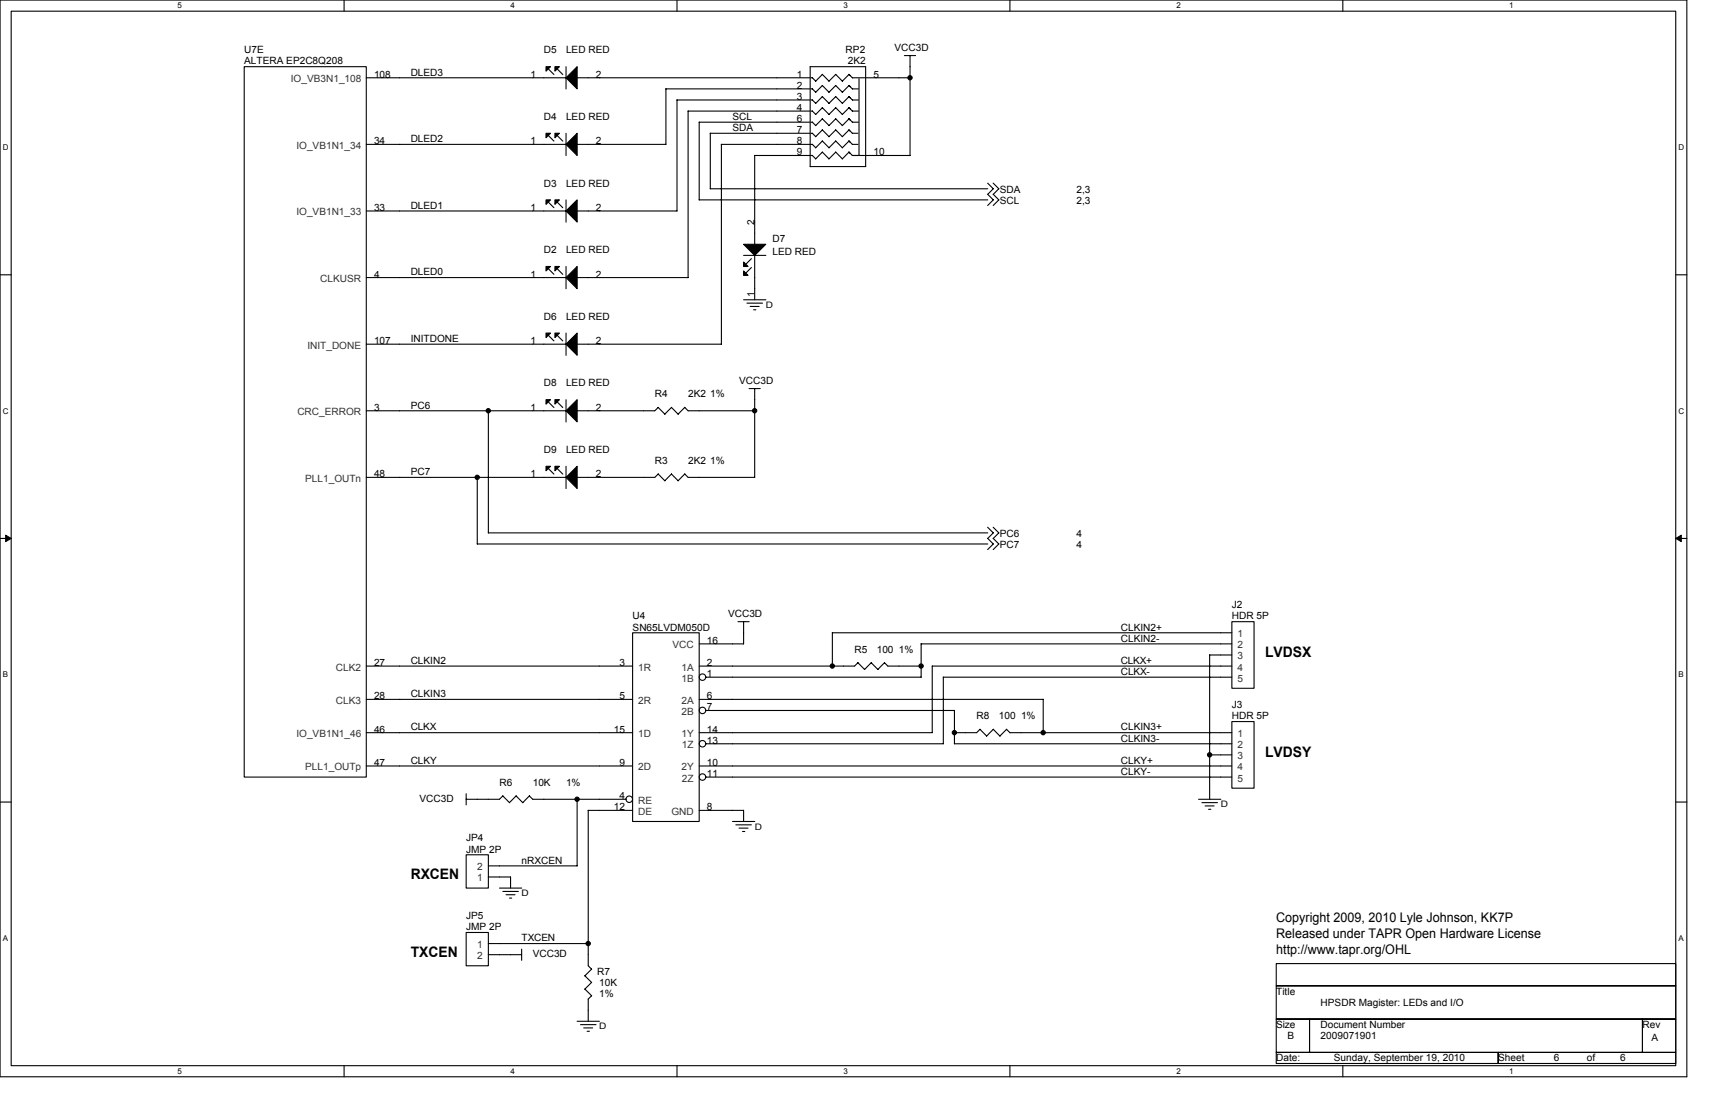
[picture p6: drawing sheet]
<svg xmlns="http://www.w3.org/2000/svg" width="432mm" height="279mm" viewBox="0 0 432 279" stroke-linecap="round" stroke-linejoin="round" font-family="sans-serif">
<path d="M0 0h424.7v271h-424.7zM2.8 2.8h419.1v265.4h-419.1z" fill="none" stroke="#000" stroke-width=".28"/>
<g fill="#fff">
<path d="M44.7 .3h1.1v2.2h-1.1z"/>
<path d="M44.7 268.5h1.1v2.3h-1.1z"/>
</g>
<path d="M86.6 0v2.8M86.6 268.2v2.8" fill="none" stroke="#000" stroke-width=".28"/>
<g fill="#fff">
<path d="M128.5 .3h1.2v2.2h-1.2z"/>
<path d="M128.5 268.5h1.2v2.3h-1.2z"/>
</g>
<path d="M170.5 0v2.8M170.5 268.2v2.8" fill="none" stroke="#000" stroke-width=".28"/>
<g fill="#fff">
<path d="M212.4 .3h1.1v2.2h-1.1z"/>
<path d="M212.4 268.5h1.1v2.3h-1.1z"/>
</g>
<path d="M254.3 0v2.8M254.3 268.2v2.8" fill="none" stroke="#000" stroke-width=".28"/>
<g fill="#fff">
<path d="M296.2 .3h1.1v2.2h-1.1z"/>
<path d="M296.2 268.5h1.1v2.3h-1.1z"/>
</g>
<path d="M338.1 0v2.8M338.1 268.2v2.8" fill="none" stroke="#000" stroke-width=".28"/>
<g fill="#fff">
<path d="M380 .3h1.1v2.2h-1.1z"/>
<path d="M380 268.5h1.1v2.3h-1.1z"/>
<path d="M.7 36h1.5v2.2h-1.5z"/>
<path d="M422.6 36h1.5v2.2h-1.5z"/>
<path d="M.7 102.3h1.5v2.3h-1.5z"/>
<path d="M422.6 102.3h1.5v2.3h-1.5z"/>
</g>
<path d="M0 69.2h2.8M421.9 69.2h2.8" fill="none" stroke="#000" stroke-width=".28"/>
<g fill="#fff">
<path d="M.7 168.7h1.4v2.2h-1.4z"/>
<path d="M422.6 168.7h1.3v2.2h-1.3z"/>
</g>
<path d="M0 135.5h2.8M421.9 135.5h2.8" fill="none" stroke="#000" stroke-width=".28"/>
<path d="M1.4 134.7l1.4 .8-1.4 .8zM421.9 135.5l1.4-.8v1.6z" fill="#000" stroke="#000" stroke-width=".25"/>
<g fill="#fff">
<path d="M.7 235.1h1.4v2.2h-1.4z"/>
<path d="M422.6 235.1h1.4v2.2h-1.4z"/>
</g>
<g fill="none" stroke="#000" stroke-width=".28">
<path d="M61.5 16.8h30.7v178.8h-30.7zM92.2 19.6h50.3M138 17.3l1.5 1.5M140.3 17.3l1.4 1.5M142.5 16.8v5.6M145.3 19.6h58.7M204 16.8h14M207 18.7l1.7 1.7 1.7-1.7M207.1 18.7l-1.7 1.7-.9-.8h-.3M210.4 18.7l1.7 1.7 1.7-1.7 .8 .9M213.7 18.7l.3 .3M214.6 19.6h3.1"/>
<path d="M216.3 19.9v19.3M218 19.6h11.1M218 16.8v25.1l-14 .1v-25.2M227.7 14h2.8M229.1 14v25.1h-11.1M92.2 36.3h50.3M138 34.1l1.5 1.4M140.3 34.1l1.4 1.4M142.5 33.5v5.7M167.6 22.4h36.4M167.7 22.4v13.9h-22.4M170.4 25.2h33.6"/>
<path d="M170.5 25.1v28h-25.2M176 30.8h28M176 30.7v19.6M181.6 36.3h22.4M181.6 36.3v50.3h-36.3M190 39.1v22.4M190 39.1h14M204 28l-30.8-.1v42h-27.9M204 33.5h-25.2v14h69.9M204.2 39.1h.3M204.2 25.2h.3M204.2 30.8h.3"/>
<path d="M204.2 33.5h.3l.9 .9M204.5 25.1l.9 .9M204.5 39.1l.9 .9M207 27.1l1.7 1.7 1.7-1.7M207 32.7l1.7 1.7M207.1 27.1l-1.7 1.7-.9-.9-.3 .1M207.1 32.7l-1.7 1.7M208.7 26l-1.7-1.7-1.6 1.7M208.7 40l-1.7-1.7-1.6 1.7M210.4 27.1l1.7 1.7 1.7-1.7 .8 .9M210.4 32.7l1.7 1.7M210.4 32.7l-1.7 1.7"/>
<path d="M212.1 26l-1.7-1.7-1.7 1.7M212.1 40l-1.7-1.7-1.7 1.7M213.7 21.5l.3 .3M213.7 24.3l.3 .3M213.7 27.1l.3 .3M213.7 29.9l.3 .3M213.7 32.7l.3 .3M213.7 35.5l.3 .3M213.7 38.3l.3 .3M213.8 35.5l-1.7 1.7-1.7-1.7-1.7 1.7-1.6-1.7-1.7 1.7-.9-.9h-.3M213.8 21.5l-1.7 1.7-1.7-1.7-1.7 1.7-1.7-1.7-1.6 1.7-.9-.8h-.3M213.8 21.5l.8 .9"/>
<path d="M213.8 24.3l-1.7 1.7M213.8 24.3l.8 .9M213.8 29.9l-1.7 1.7-1.7-1.7-1.7 1.7-1.7-1.7-1.6 1.7-.9-.9M213.8 29.9l.8 .9M213.8 35.5l.8 .9M213.8 38.3l-1.7 1.7M213.8 38.3l.8 .9M214.6 39.1h3.1M214.6 36.3h1.4M214.6 22.4h1.4M214.6 25.2h1.4M214.6 28h1.4"/>
<path d="M214.6 30.8h1.4M214.6 33.5h1.4M214.6 33.6l-.8-.9-1.7 1.7M92.2 53.1h50.3M138 50.9l1.5 1.4M140.3 50.9l1.4 1.4M142.5 50.3v5.6M176 50.3h72.7M248.7 46.1l1.4 1.4-1.4 1.4 1.4 1.4-1.4 1.4M250.1 46.1l1.4 1.4-1.4 1.4 1.4 1.4-1.4 1.4M92.2 69.9h50.3M138 67.6l1.5 1.4"/>
<path d="M140.3 67.6l1.4 1.4M142.5 67.1v5.6M187.2 75.5h5.6M187.2 64.3h5.6M188.1 76.3h3.9M188.9 77.1h2.2M189.2 65.1l-1.4 1.4M189.2 67.3l-1.4 1.4M189.7 78h.6M190 64.3v11.2M92.2 86.6h50.3M138 84.4l1.5 1.4"/>
<path d="M140.3 84.4l1.4 1.4M142.5 83.8v5.7M188.6 97.8h2.8M190 97.8v22.4h-16.8M92.2 103.4h50.3M123 103.4v30.7h125.7M138 117.9l1.5 1.4M138 101.2l1.5 1.4M140.3 117.9l1.4 1.4M140.3 101.2l1.4 1.4M142.5 100.6v5.6M142.5 117.4v5.6"/>
<path d="M145.3 103.4h19.6l.8-.9 1.7 1.8M165.7 119.3l1.7 1.7M165.7 119.3l-.8 .9h-19.6M167.4 104.2l1.7-1.7 1.7 1.8M169.1 119.3l1.7 1.7M169.1 119.3l-1.7 1.7M172.4 119.3l.9 .9M172.4 119.3l-1.7 1.7M173.2 103.4h16.8M173.3 103.4l-.9-.9-1.7 1.7M92.2 120.2h50.3M120.2 120.1v16.8h128.5"/>
<path d="M248.7 135.5l1.4 1.4-1.4 1.4M248.7 132.7l1.4 1.4-1.4 1.5M250.1 135.5l1.4 1.4-1.4 1.4M250.1 132.7l1.4 1.4-1.4 1.5M159.3 159.3h16.7v47.5h-16.7zM185.8 156.5h2.8M187.2 156.5v5.6h-11.2M310.2 156.5h5.5v16.7h-5.5zM310.2 159.3h-100.7l.1 8.4M92.2 167.7h67.1M92.2 176h67.1M176 167.7h39.2l.8-.9 1.7 1.7"/>
<path d="M176 176h86.7M177.7 178.8h62.6v8.4M217.7 168.5l1.7-1.7 1.6 1.7M223.5 167.7h8.4M223.6 167.7l-.9-.9-1.7 1.7M231.9 162.1h78.3M231.9 162.1v8.4h-54.2M234.7 167.6v16.8h-58.7M234.7 167.7h75.5M262.7 176v8.4M304.5 164.9h5.7M304.6 164.8v36.4"/>
<path d="M310.2 170.5h-72.7v16.7h-59.8M92.2 184.4h67.1M92.2 192.8h67.1M117.4 199.8v2.8M176 192.8h134.2M177.7 195.6h132.5M240.3 187.2h69.9M246.7 183.6l1.7 1.7M246.8 183.6l-.9 .8h-5.6M250.1 183.6l1.7 1.7M250.1 183.6l-1.7 1.7M253.4 183.6l.9 .8h55.9"/>
<path d="M253.4 183.6l-1.6 1.7M304.5 190h5.7M310.2 181.6h5.5v16.8h-5.5zM0 201.9h2.8M117.4 215.2h5.6v8.3h-5.6zM126.6 200.3l-.8 .9h-8.4M129.9 200.3l1.7 1.8 1.7-1.8 .9 .9M130 200.3l-1.7 1.8-1.7-1.8M134.1 201.2h23.5M145.3 201.2v16.8h-22.3M148.1 204h11.2M148.1 204v39.1l.9 .9"/>
<path d="M176 204h11.2M184.4 206.8h5.6M185.3 207.6h3.9M186.1 208.4h2.2M186.9 209.3h.6M187.2 204v2.8M301.8 201.2h5.6M302.6 202h3.9M303.4 202.9h2.3M304.3 203.7h.6M421.9 201.9h2.8M117.4 234.7h5.6v8.4h-5.6z"/>
<path d="M123 237.5h25.1M123 220.7h5.5v2.8M125.8 223.5h5.6M126.6 224.4h3.9M127.4 225.2h2.3M128.3 226.1h.5M131.3 238.9v2.8M123 240.3h8.3M145.3 257.1h5.6M146.2 257.9h3.9M147 258.7h2.2M147.3 249l1.7 1.7"/>
<path d="M147.8 259.6h.6M148.1 251.5v5.6M148.9 243.9l-1.7 1.7 1.8 1.7M148.9 247.3l-1.7 1.7M148.9 250.6l-.8 .9M321.3 242.5h100.6v5.6h-100.6zM321.3 248.1h100.6v8.4h-100.6zM321.3 256.5h8.4v8.4h-8.4zM329.7 256.5h83.8v8.4h-83.8zM413.5 256.5h8.4v8.4h-8.4zM321.3 264.9h55.9v2.8h-55.9zM377.2 264.9h44.7v2.8h-44.7z"/>
<circle cx="176.9" cy="178.8" r=".82"/>
<circle cx="176.9" cy="170.4" r=".82"/>
<circle cx="176.9" cy="187.2" r=".82"/>
<circle cx="176.9" cy="195.6" r=".82"/>
<circle cx="158.4" cy="201.2" r=".82"/>
</g>
<g fill="#000" stroke="#000" stroke-width=".28">
<path d="M137.5 16.8h1.1l-1.1 1.1z" fill-rule="evenodd"/>
<path d="M139.7 16.8h1.1l-1.1 1.1z" fill-rule="evenodd"/>
<path d="M145.3 16.8v5.6l-2.8-2.8z" fill-rule="evenodd"/>
<path d="M137.5 33.5h1.1l-1.1 1.2z" fill-rule="evenodd"/>
<path d="M139.7 33.5h1.1l-1.1 1.2z" fill-rule="evenodd"/>
<path d="M145.3 33.5v5.6l-2.8-2.8z" fill-rule="evenodd"/>
<path d="M137.5 50.3h1.1l-1.1 1.1z" fill-rule="evenodd"/>
<path d="M139.7 50.3h1.1l-1.1 1.1z" fill-rule="evenodd"/>
<path d="M145.3 50.3v5.6l-2.8-2.8z" fill-rule="evenodd"/>
<path d="M137.5 67.1h1.1l-1.1 1.1z" fill-rule="evenodd"/>
<path d="M139.7 67.1h1.1l-1.1 1.1z" fill-rule="evenodd"/>
<path d="M145.3 67.1v5.6l-2.8-2.8z" fill-rule="evenodd"/>
<path d="M187.2 61.5h5.6l-2.8 2.8z" fill-rule="evenodd"/>
<path d="M187.2 66l1.1 1.1h-1.1z" fill-rule="evenodd"/>
<path d="M187.2 68.2l1.1 1.1h-1.1z" fill-rule="evenodd"/>
<path d="M137.5 83.8h1.1l-1.1 1.2z" fill-rule="evenodd"/>
<path d="M139.7 83.8h1.1l-1.1 1.2z" fill-rule="evenodd"/>
<path d="M145.3 83.8v5.6l-2.8-2.8z" fill-rule="evenodd"/>
<path d="M137.5 117.4h1.1l-1.1 1.1z" fill-rule="evenodd"/>
<path d="M137.5 100.6h1.1l-1.1 1.1z" fill-rule="evenodd"/>
<path d="M139.7 117.4h1.1l-1.1 1.1z" fill-rule="evenodd"/>
<path d="M139.7 100.6h1.1l-1.1 1.1z" fill-rule="evenodd"/>
<path d="M145.3 117.4v5.6l-2.8-2.8z" fill-rule="evenodd"/>
<path d="M145.3 100.6v5.6l-2.8-2.8z" fill-rule="evenodd"/>
<circle cx="229.1" cy="19.6" r=".54"/>
<circle cx="122.9" cy="103.4" r=".54"/>
<circle cx="190" cy="103.4" r=".54"/>
<circle cx="120.2" cy="120.1" r=".54"/>
<circle cx="209.6" cy="167.6" r=".54"/>
<circle cx="231.9" cy="167.6" r=".54"/>
<circle cx="240.3" cy="184.4" r=".54"/>
<circle cx="262.6" cy="184.4" r=".54"/>
<circle cx="304.6" cy="190" r=".54"/>
<circle cx="145.3" cy="201.2" r=".54"/>
<circle cx="148.1" cy="237.5" r=".54"/>
</g>
<g font-size="3.6">
<text x="318.5" y="165.4">LVDSX</text>
<text x="318.5" y="190.6">LVDSY</text>
<text x="103.4" y="221.3">RXCEN</text>
<text x="103.4" y="240.9">TXCEN</text>
</g>
<g font-size="3.3">
<text x="321.3" y="232.1">Copyright 2009, 2010 Lyle Johnson, KK7P</text>
<text x="321.3" y="236.1">Released under TAPR Open Hardware License</text>
<text x="321.3" y="240.1">http://www.tapr.org/OHL</text>
</g>
<g font-size="2.5">
<text x="61.5" y="13.4">U7E</text>
<text x="61.5" y="16.2">ALTERA EP2C8Q208</text>
<text x="136.9" y="13.4">D5</text>
<text x="142.5" y="13.4">LED RED</text>
<text x="212.9" y="13.4">RP2</text>
<text x="213.5" y="16.2">2K2</text>
<text x="225.2" y="12.9">VCC3D</text>
<text x="94.2" y="19.6">108</text>
<text x="103.4" y="19">DLED3</text>
<text x="133.6" y="19.6">1</text>
<text x="150.1" y="19.6">2</text>
<text x="200.6" y="19.6">1</text>
<text x="200.6" y="22.4">2</text>
<text x="219.9" y="19.6">5</text>
<text x="200.6" y="25.1">3</text>
<text x="200.6" y="27.9">4</text>
<text x="103.4" y="35.8">DLED2</text>
<text x="136.9" y="30.2">D4</text>
<text x="142.5" y="30.2">LED RED</text>
<text x="184.4" y="30.2">SCL</text>
<text x="184.4" y="33">SDA</text>
<text x="200.6" y="30.7">6</text>
<text x="200.6" y="33.5">7</text>
<text x="94.2" y="36.3">34</text>
<text x="133.6" y="36.3">1</text>
<text x="150.1" y="36.3">2</text>
<text x="200.6" y="36.3">8</text>
<text x="200.6" y="39.1">9</text>
<text x="219.9" y="39.1">10</text>
<text x="136.9" y="47">D3</text>
<text x="142.5" y="47">LED RED</text>
<text x="94.2" y="53.1">33</text>
<text x="103.4" y="52.6">DLED1</text>
<text x="133.6" y="53.1">1</text>
<text x="150.1" y="53.1">2</text>
<text x="251.8" y="48.6">SDA</text>
<text x="251.8" y="51.4">SCL</text>
<text x="271" y="51.4">2,3</text>
<text x="271" y="48.6">2,3</text>
<text x="190" y="56.7" transform="rotate(-90 190 56.7)">2</text>
<text x="136.9" y="63.7">D2</text>
<text x="142.5" y="63.7">LED RED</text>
<text x="194.5" y="60.9">D7</text>
<text x="194.5" y="64.3">LED RED</text>
<text x="94.2" y="69.8">4</text>
<text x="103.4" y="69.3">DLED0</text>
<text x="133.6" y="69.8">1</text>
<text x="150.1" y="69.8">2</text>
<text x="190" y="74.7" transform="rotate(-90 190 74.7)">1</text>
<text x="136.9" y="80.5">D6</text>
<text x="142.5" y="80.5">LED RED</text>
<text x="94.2" y="86.6">107</text>
<text x="103.4" y="86.1">INITDONE</text>
<text x="133.6" y="86.6">1</text>
<text x="150.1" y="86.6">2</text>
<text x="136.9" y="97.3">D8</text>
<text x="142.5" y="97.3">LED RED</text>
<text x="164.9" y="100.1">R4</text>
<text x="173.2" y="100.1">2K2 1%</text>
<text x="186.1" y="96.7">VCC3D</text>
<text x="94.2" y="103.4">3</text>
<text x="103.4" y="102.8">PC6</text>
<text x="133.6" y="103.4">1</text>
<text x="150.1" y="103.4">2</text>
<text x="103.4" y="119.6">PC7</text>
<text x="136.9" y="114">D9</text>
<text x="142.5" y="114">LED RED</text>
<text x="164.9" y="116.8">R3</text>
<text x="173.2" y="116.8">2K2 1%</text>
<text x="94.2" y="120.1">48</text>
<text x="133.6" y="120.1">1</text>
<text x="150.1" y="120.1">2</text>
<text x="251.8" y="135.3">PC6</text>
<text x="271" y="135.3">4</text>
<text x="251.8" y="138">PC7</text>
<text x="271" y="138">4</text>
<text x="159.3" y="155.9">U4</text>
<text x="183.3" y="155.4">VCC3D</text>
<text x="310.2" y="153.1">J2</text>
<text x="310.2" y="155.9">HDR 5P</text>
<text x="159.3" y="158.7">SN65LVDM050D</text>
<text x="282.2" y="161.5">CLKIN2-</text>
<text x="282.2" y="158.7">CLKIN2+</text>
<text x="94.2" y="167.6">27</text>
<text x="103.4" y="167.1">CLKIN2</text>
<text x="155.9" y="167.6">3</text>
<text x="178" y="167.6">2</text>
<text x="178" y="162.1">16</text>
<text x="215.2" y="164.3">R5</text>
<text x="220.7" y="164.3">100 1%</text>
<text x="282.2" y="167.1">CLKX+</text>
<text x="178" y="170.4">1</text>
<text x="282.2" y="169.9">CLKX-</text>
<text x="94.2" y="176">28</text>
<text x="103.4" y="175.5">CLKIN3</text>
<text x="155.9" y="176">5</text>
<text x="178" y="176">6</text>
<text x="178" y="178.8">7</text>
<text x="310.2" y="178.3">J3</text>
<text x="94.2" y="184.4">46</text>
<text x="103.4" y="183.9">CLKX</text>
<text x="154.5" y="184.4">15</text>
<text x="178" y="184.4">14</text>
<text x="245.9" y="181.1">R8</text>
<text x="251.5" y="181.1">100 1%</text>
<text x="282.2" y="183.9">CLKIN3+</text>
<text x="310.2" y="181.1">HDR 5P</text>
<text x="178" y="187.2">13</text>
<text x="282.2" y="186.7">CLKIN3-</text>
<text x="94.2" y="192.8">47</text>
<text x="103.4" y="192.3">CLKY</text>
<text x="125.8" y="197.8">R6</text>
<text x="134.1" y="197.8">10K</text>
<text x="142.5" y="197.8">1%</text>
<text x="155.9" y="192.8">9</text>
<text x="178" y="192.8">10</text>
<text x="178" y="195.6">11</text>
<text x="282.2" y="192.3">CLKY+</text>
<text x="282.2" y="195.1">CLKY-</text>
<text x="105.6" y="201.8">VCC3D</text>
<text x="154.5" y="204">12</text>
<text x="155.9" y="201.2">4</text>
<text x="178" y="204">8</text>
<text x="117.4" y="211.8">JP4</text>
<text x="117.4" y="214.6">JMP 2P</text>
<text x="131.3" y="217.4">nRXCEN</text>
<text x="117.4" y="231.4">JP5</text>
<text x="117.4" y="234.2">JMP 2P</text>
<text x="131.3" y="237">TXCEN</text>
<text x="134.1" y="240.9">VCC3D</text>
<text x="150.3" y="245.3">R7</text>
<text x="150.9" y="248.1">10K</text>
<text x="150.9" y="250.9">1%</text>
<text x="321.3" y="250.4">Title</text>
<text x="332.5" y="253.2">HPSDR Magister: LEDs and I/O</text>
<text x="321.3" y="258.8">Size</text>
<text x="324.1" y="261.6">B</text>
<text x="332.5" y="258.8">Document Number</text>
<text x="332.5" y="261.6">2009071901</text>
<text x="413.5" y="258.8">Rev</text>
<text x="415.8" y="262.1">A</text>
<text x="321.3" y="267.1">Date:</text>
<text x="335.9" y="267.1">Sunday, September 19, 2010</text>
<text x="377.2" y="267.1">Sheet</text>
<text x="391.2" y="267.1">6</text>
<text x="399.6" y="267.1">of</text>
<text x="407.9" y="267.1">6</text>
</g>
<g font-size="2.5" fill="#333">
<text x="73.2" y="20.7">IO_VB3N1_108</text>
<text x="74.6" y="37.5">IO_VB1N1_34</text>
<text x="74.6" y="54.2">IO_VB1N1_33</text>
<text x="80.6" y="71">CLKUSR</text>
<text x="77.4" y="87.8">INIT_DONE</text>
<text x="74.9" y="104.5">CRC_ERROR</text>
<text x="76.8" y="121.3">PLL1_OUTn</text>
<text x="311.6" y="160.4">1</text>
<text x="169.3" y="163.2">VCC</text>
<text x="311.6" y="163.2">2</text>
<text x="311.6" y="166">3</text>
<text x="84.5" y="168.8">CLK2</text>
<text x="160.7" y="168.8">1R</text>
<text x="171.6" y="171.6">1B</text>
<text x="171.6" y="168.8">1A</text>
<text x="311.6" y="168.8">4</text>
<text x="311.6" y="171.6">5</text>
<text x="84.5" y="177.2">CLK3</text>
<text x="160.7" y="177.2">2R</text>
<text x="171.6" y="177.2">2A</text>
<text x="171.6" y="180">2B</text>
<text x="74.6" y="185.5">IO_VB1N1_46</text>
<text x="160.7" y="185.5">1D</text>
<text x="171.6" y="185.5">1Y</text>
<text x="311.6" y="185.5">1</text>
<text x="171.7" y="188.3">1Z</text>
<text x="311.6" y="188.3">2</text>
<text x="311.6" y="191.1">3</text>
<text x="76.8" y="193.9">PLL1_OUTp</text>
<text x="160.7" y="193.9">2D</text>
<text x="171.6" y="193.9">2Y</text>
<text x="171.7" y="196.7">2Z</text>
<text x="311.6" y="193.9">4</text>
<text x="311.6" y="196.7">5</text>
<text x="160.7" y="202.3">RE</text>
<text x="160.7" y="205.1">DE</text>
<text x="169" y="205.1">GND</text>
<text x="120.2" y="221.9">1</text>
<text x="120.2" y="219.1">2</text>
<text x="120.2" y="238.6">1</text>
<text x="120.2" y="241.4">2</text>
</g>
<g font-size="2.2">
<text x="192.8" y="77.5">D</text>
<text x="307.4" y="203.2">D</text>
<text x="190" y="208.8">D</text>
<text x="131.3" y="225.6">D</text>
<text x="150.9" y="259.1">D</text>
</g>
<g font-size="2">
<text x="44.7" y="2.1">5</text>
<text x="128.5" y="2.1">4</text>
<text x="212.4" y="2.1">3</text>
<text x="296.2" y="2.1">2</text>
<text x="380" y="2.1">1</text>
<text x=".7" y="37.8">D</text>
<text x="422.6" y="37.8">D</text>
<text x=".7" y="104.1">C</text>
<text x="422.6" y="104.1">C</text>
<text x=".7" y="170.5">B</text>
<text x="422.6" y="170.5">B</text>
<text x=".7" y="236.9">A</text>
<text x="422.6" y="236.9">A</text>
<text x="44.7" y="270.3">5</text>
<text x="128.5" y="270.3">4</text>
<text x="212.4" y="270.3">3</text>
<text x="296.2" y="270.3">2</text>
<text x="380" y="270.3">1</text>
</g>
</svg>
